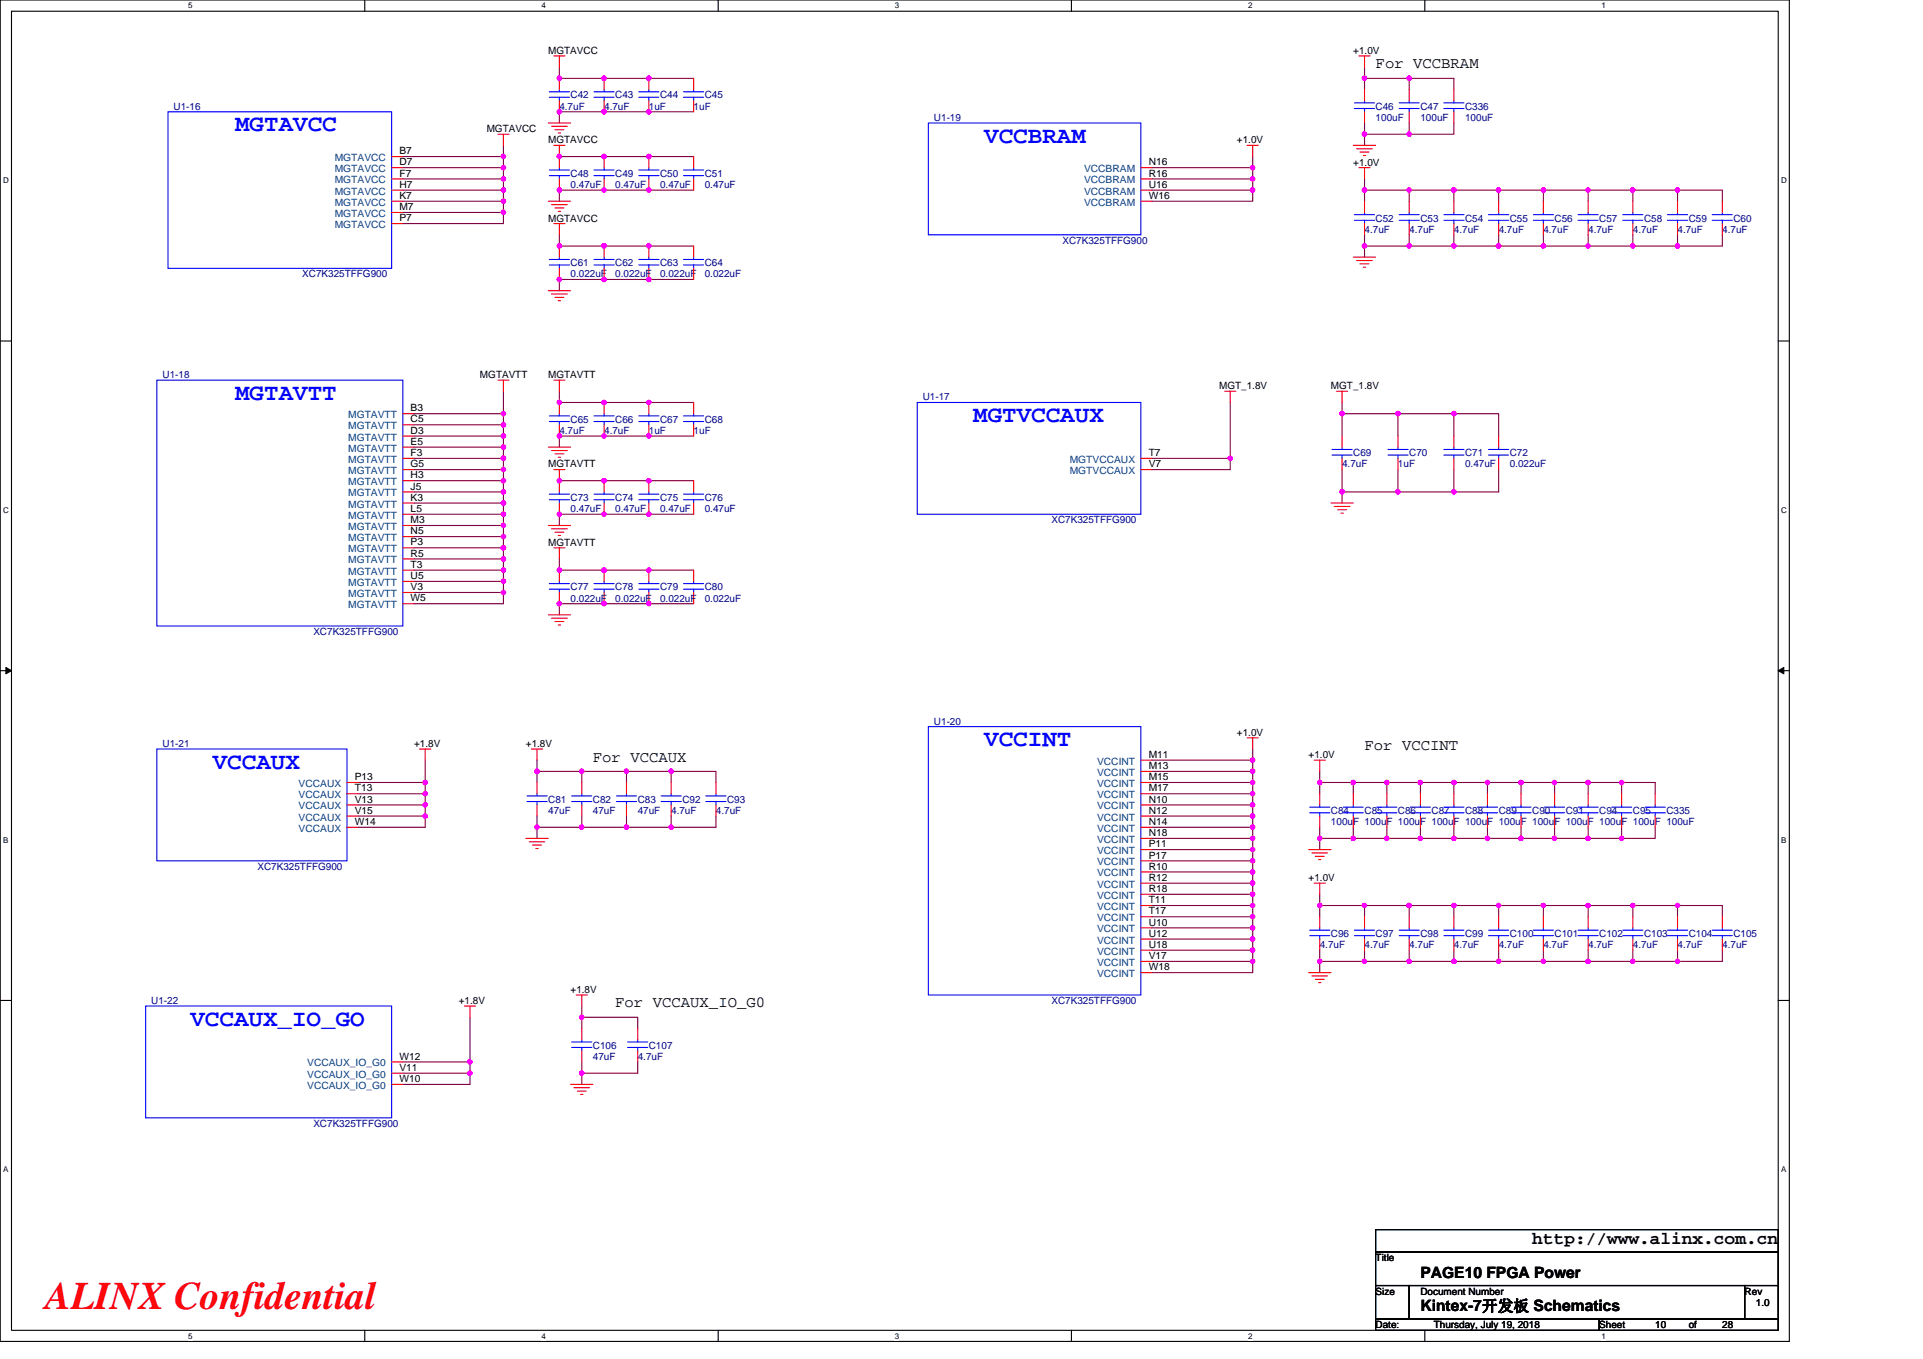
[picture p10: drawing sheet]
<svg xmlns="http://www.w3.org/2000/svg" width="297mm" height="210mm" viewBox="0 0 297 210" stroke-linecap="round" stroke-linejoin="round" font-family="sans-serif">
<path d="M0 0h276.4v207.3h-276.4zM1.8 1.7h272.9v203.8h-272.9z" fill="none" stroke="#000" stroke-width=".17"/>
<g fill="#fff">
<path d="M29.1 .2h.6v1.4h-.6z"/>
<path d="M29.1 205.7h.6v1.4h-.6z"/>
</g>
<path d="M56.3 0v1.7M56.3 205.5v1.8" fill="none" stroke="#000" stroke-width=".17"/>
<g fill="#fff">
<path d="M83.6 .2h.7v1.4h-.7z"/>
<path d="M83.6 205.7h.7v1.4h-.7z"/>
</g>
<path d="M110.9 0v1.7M110.9 205.5v1.8" fill="none" stroke="#000" stroke-width=".17"/>
<g fill="#fff">
<path d="M138.2 .2h.7v1.4h-.7z"/>
<path d="M138.2 205.7h.7v1.4h-.7z"/>
</g>
<path d="M165.5 0v1.7M165.5 205.5v1.8" fill="none" stroke="#000" stroke-width=".17"/>
<g fill="#fff">
<path d="M192.8 .2h.6v1.4h-.6z"/>
<path d="M192.8 205.7h.6v1.4h-.6z"/>
</g>
<path d="M220.1 0v1.7M220.1 205.5v1.8" fill="none" stroke="#000" stroke-width=".17"/>
<g fill="#fff">
<path d="M247.4 .2h.6v1.4h-.6z"/>
<path d="M247.4 205.7h.6v1.4h-.6z"/>
<path d="M.5 27.2h.8v1.4h-.8z"/>
<path d="M275.1 27.2h.9v1.4h-.9z"/>
<path d="M.5 78.1h.8v1.4h-.8z"/>
<path d="M275.1 78.1h.9v1.4h-.9z"/>
</g>
<path d="M0 52.7h1.8M274.7 52.7h1.7" fill="none" stroke="#000" stroke-width=".17"/>
<g fill="#fff">
<path d="M.5 129.1h.8v1.4h-.8z"/>
<path d="M275.1 129.1h.8v1.4h-.8z"/>
</g>
<path d="M0 103.6h1.8M274.7 103.6h1.7" fill="none" stroke="#000" stroke-width=".17"/>
<path d="M.9 103.1l.9 .5-.9 .5zM274.7 103.6l.8-.5v1z" fill="#000" stroke="#000" stroke-width=".15"/>
<g fill="#fff">
<path d="M.5 180h.8v1.4h-.8z"/>
<path d="M275.1 180h.8v1.4h-.8z"/>
</g>
<path d="M0 154.6h1.8M274.7 154.6h1.7M212.5 190h62.2v3.5h-62.2zM212.5 193.5h62.2v5.1h-62.2zM212.5 198.6h5.2v5.2h-5.2zM217.7 198.6h51.8v5.2h-51.8zM269.5 198.6h5.2v5.2h-5.2zM212.5 203.8h34.5v1.7h-34.5zM247 203.8h27.7v1.7h-27.7z" fill="none" stroke="#000" stroke-width=".17"/>
<g fill="none" stroke="#800040" stroke-width=".17">
<path d="M86.4 10.4v1.7h20.7M107.1 17.3h-20.7v1.7M210.8 12.1h6.9M210.8 12.1v1.7M210.8 19v1.7M210.8 10.4v1.7M217.7 12.1h6.9M217.7 12.1v1.7M217.7 19v1.7M224.6 12.1v1.7M224.6 19v1.7h-6.9M62.2 24.2h15.6"/>
<path d="M62.2 25.9h15.6M62.2 27.6h15.6M62.2 29.4h15.6M62.2 31.1h15.6M62.2 32.8h15.6M77.8 27.6v1.8M77.8 29.4v1.7M77.8 31.1v1.7M77.8 32.8v1.7h-15.6M77.8 24.2v1.7M77.8 25.9v1.7M77.8 22.5v1.7"/>
<path d="M86.4 36.3v1.7h20.7M86.4 24.2h20.7M107.1 29.4h-20.7v1.7M177.9 27.6h15.6M177.9 29.4h15.6M177.9 25.9h15.6M193.5 29.4v1.7h-15.6M193.5 24.2v1.7M193.5 25.9v1.7M193.5 27.6v1.8M210.8 20.7v1.8M210.8 20.7h6.9"/>
<path d="M210.8 29.4h6.9v1.7M210.8 38h6.9M210.8 27.6v1.8M210.8 36.3v1.7M210.8 29.4v1.7M210.8 38v1.7M217.7 29.4h6.9M217.7 38h6.9M217.7 36.3v1.7M224.6 29.4h6.9M224.6 38h6.9M224.6 29.4v1.7"/>
<path d="M224.6 36.3v1.7M231.5 29.4h6.9M231.5 38h6.9M231.5 29.4v1.7M231.5 36.3v1.7M238.4 29.4h6.9M238.4 38h6.9M238.4 29.4v1.7M238.4 36.3v1.7M245.3 29.4h6.9M245.3 38h6.9M245.3 29.4v1.7"/>
<path d="M245.3 36.3v1.7M252.2 38h6.9M252.2 29.4h6.9M252.2 36.3v1.7M252.2 29.4v1.7M259.1 29.4h6.9v1.7M259.1 29.4v1.7M259.1 36.3v1.7M266 36.3v1.7h-6.9M107.1 43.2h-20.7v1.7M64 63.9h13.8M64 65.6h13.8"/>
<path d="M64 67.4h13.8M64 70.8h13.8M64 72.6h13.8M64 74.3h13.8M64 69.1h13.8M64 76h13.8M64 77.7h13.8M64 79.5h13.8M77.8 65.6v1.8M77.8 70.8v1.8M77.8 72.6v1.7M77.8 60.5v3.4"/>
<path d="M77.8 63.9v1.7M77.8 69.1v1.7M77.8 74.3v1.7M77.8 76v1.7M77.8 79.5v1.7M77.8 77.7v1.8M77.8 67.4v1.7M86.4 60.5v1.7h20.7M86.4 74.3h20.7M107.1 67.4h-20.7v1.7M107.1 79.5h-20.7v1.7M177.9 70.8h12.1"/>
<path d="M190 70.8v1.8h-12.1M190 62.2v8.6M207.3 63.9h8.6M207.3 63.9v3.5M207.3 62.2v1.7M207.3 76v1.7M207.3 76h8.6M207.3 72.6v3.4M215.9 72.6v3.4M215.9 63.9h8.7v3.5M215.9 76h8.7M215.9 63.9v3.5"/>
<path d="M224.6 63.9h6.9v3.5M224.6 72.6v3.4M231.5 72.6v3.4h-6.9M64 81.2h13.8M64 84.6h13.8M64 86.4h13.8M64 88.1h13.8M64 82.9h13.8M64 89.8h13.8M64 91.5h13.8M77.8 91.5v1.8h-13.8M77.8 82.9v1.7"/>
<path d="M77.8 86.4v1.7M77.8 84.6v1.8M77.8 88.1v1.7M77.8 89.8v1.7M77.8 81.2v1.7M86.4 86.4v1.7h20.7M107.1 93.3h-20.7v1.7M65.7 117.5v3.4M82.9 119.2h7M82.9 119.2v1.7M82.9 117.5v1.7M89.9 119.2h6.9"/>
<path d="M89.9 119.2v1.7M96.8 119.2h6.9M96.8 119.2v1.7M103.7 119.2h6.9v1.7M103.7 119.2v1.7M177.9 117.5h15.6M177.9 119.2h15.6M193.5 119.2v1.7M193.5 115.7v1.8M193.5 117.5v1.7M203.9 119.2v3.4M55.3 122.6h10.4"/>
<path d="M55.3 120.9h10.4M55.3 124.4h10.4M55.3 126.1h10.4M65.7 120.9v1.7M65.7 122.6v1.8M65.7 126.1v1.7h-10.4M65.7 124.4v1.7M82.9 126.1v1.7M82.9 127.8v1.7M82.9 127.8h7M89.9 126.1v1.7M89.9 127.8h6.9"/>
<path d="M96.8 127.8h6.9M96.8 126.1v1.7M103.7 126.1v1.7M110.6 126.1v1.7h-6.9M177.9 120.9h15.6M177.9 122.6h15.6M177.9 124.4h15.6M177.9 126.1h15.6M177.9 127.8h15.6M177.9 129.5h15.6M177.9 131.3h15.6M177.9 133h15.6"/>
<path d="M177.9 134.7h15.6M177.9 136.5h15.6M177.9 138.2h15.6M177.9 139.9h15.6M193.5 138.2v1.7M193.5 139.9v1.7M193.5 126.1v1.7M193.5 133v1.7M193.5 124.4v1.7M193.5 127.8v1.7M193.5 134.7v1.8M193.5 129.5v1.8"/>
<path d="M193.5 136.5v1.7M193.5 120.9v3.5M193.5 131.3v1.7M203.9 139.9h6.9v1.7M203.9 127.8v1.7M203.9 129.5v1.8M203.9 138.2v1.7M203.9 139.9v1.7M203.9 120.9h5.1v1.7M203.9 129.5h5.1M209 120.9h5.2v1.7M209 129.5h5.2"/>
<path d="M209 127.8v1.7M210.8 139.9h6.9M214.2 127.8v1.7M214.2 120.9h5.2v1.7M214.2 129.5h5.2M217.7 139.9h6.9M217.7 139.9v1.7M219.4 127.8v1.7M219.4 120.9h5.2M219.4 129.5h5.2M224.6 139.9h6.9M224.6 139.9v1.7"/>
<path d="M224.6 120.9v1.7M224.6 127.8v1.7M224.6 120.9h5.2M224.6 129.5h5.2M229.8 129.5h5.1M229.8 120.9v1.7M229.8 127.8v1.7M229.8 120.9h5.1M231.5 139.9h6.9M231.5 139.9v1.7M234.9 129.5h5.2M234.9 120.9h5.2"/>
<path d="M234.9 120.9v1.7M234.9 127.8v1.7M238.4 139.9h6.9M238.4 139.9v1.7M240.1 120.9v1.7M240.1 127.8v1.7M240.1 129.5h5.2M240.1 120.9h5.2M245.3 139.9h6.9M245.3 139.9v1.7M245.3 120.9v1.7M245.3 127.8v1.7"/>
<path d="M245.3 120.9h5.2M245.3 129.5h5.2M250.5 120.9h5.2v1.7M250.5 120.9v1.7M250.5 127.8v1.7M252.2 139.9h6.9M252.2 139.9v1.7M255.7 127.8v1.7h-5.2M259.1 139.9h6.9v1.7M259.1 139.9v1.7M72.6 157.2v6.9M89.9 157.2v1.7"/>
<path d="M89.9 155.4v1.8M89.9 157.2h8.6v1.7M177.9 141.6h15.6M177.9 143.4h15.6M177.9 145.1h15.6M177.9 146.8h15.6M177.9 148.5h15.6M193.5 148.5v1.8h-15.6M193.5 141.6v3.5M193.5 145.1v1.7M193.5 146.8v1.7M203.9 148.5h6.9"/>
<path d="M203.9 146.8v1.7M203.9 148.5v1.8M210.8 148.5h6.9M210.8 146.8v1.7M217.7 148.5h6.9M217.7 146.8v1.7M224.6 148.5h6.9M224.6 146.8v1.7M231.5 148.5h6.9M231.5 146.8v1.7M238.4 148.5h6.9M238.4 146.8v1.7"/>
<path d="M245.3 148.5h6.9M245.3 146.8v1.7M252.2 148.5h6.9M252.2 146.8v1.7M259.1 146.8v1.7M266 146.8v1.7h-6.9M62.2 164.1h10.4M62.2 165.8h10.4M72.6 165.8v1.8h-10.4M72.6 164.1v1.7M89.9 164.1v1.7M89.9 165.8v1.8"/>
<path d="M98.5 164.1v1.7h-8.6"/>
</g>
<g fill="#f0f" stroke="#f0f" stroke-width=".17">
<circle cx="190" cy="70.8" r=".33"/>
<circle cx="207.3" cy="63.9" r=".34"/>
<circle cx="207.3" cy="76" r=".34"/>
<circle cx="215.9" cy="76" r=".34"/>
<circle cx="215.9" cy="63.9" r=".34"/>
<circle cx="224.6" cy="76" r=".34"/>
<circle cx="77.8" cy="27.6" r=".33"/>
<circle cx="77.8" cy="29.4" r=".34"/>
<circle cx="77.8" cy="31.1" r=".34"/>
<circle cx="77.8" cy="32.8" r=".34"/>
<circle cx="89.8" cy="119.2" r=".34"/>
<circle cx="82.9" cy="119.2" r=".34"/>
<circle cx="96.8" cy="127.8" r=".34"/>
<circle cx="82.9" cy="127.8" r=".34"/>
<circle cx="89.8" cy="127.8" r=".34"/>
<circle cx="96.8" cy="119.2" r=".34"/>
<circle cx="103.7" cy="119.2" r=".34"/>
<circle cx="103.7" cy="127.8" r=".34"/>
<circle cx="77.8" cy="24.2" r=".34"/>
<circle cx="77.8" cy="25.9" r=".34"/>
<circle cx="77.8" cy="67.3" r=".34"/>
<circle cx="77.8" cy="65.6" r=".34"/>
<circle cx="77.8" cy="70.8" r=".33"/>
<circle cx="77.8" cy="72.5" r=".34"/>
<circle cx="77.8" cy="63.9" r=".34"/>
<circle cx="77.8" cy="69.1" r=".34"/>
<circle cx="77.8" cy="74.3" r=".34"/>
<circle cx="77.8" cy="84.6" r=".34"/>
<circle cx="77.8" cy="82.9" r=".34"/>
<circle cx="77.8" cy="91.5" r=".34"/>
<circle cx="77.8" cy="77.7" r=".34"/>
<circle cx="77.8" cy="76" r=".34"/>
<circle cx="77.8" cy="86.4" r=".34"/>
<circle cx="77.8" cy="79.4" r=".33"/>
<circle cx="77.8" cy="88.1" r=".33"/>
<circle cx="86.4" cy="67.3" r=".34"/>
<circle cx="65.7" cy="122.6" r=".33"/>
<circle cx="65.7" cy="120.9" r=".34"/>
<circle cx="65.7" cy="126.1" r=".34"/>
<circle cx="65.7" cy="124.4" r=".34"/>
<circle cx="72.6" cy="165.8" r=".33"/>
<circle cx="72.6" cy="164.1" r=".34"/>
<circle cx="193.5" cy="117.5" r=".34"/>
<circle cx="193.5" cy="119.2" r=".34"/>
<circle cx="193.5" cy="122.6" r=".33"/>
<circle cx="193.5" cy="124.4" r=".34"/>
<circle cx="193.5" cy="129.5" r=".34"/>
<circle cx="193.5" cy="131.3" r=".33"/>
<circle cx="193.5" cy="133" r=".34"/>
<circle cx="193.5" cy="134.7" r=".34"/>
<circle cx="193.5" cy="136.4" r=".34"/>
<circle cx="193.5" cy="138.2" r=".34"/>
<circle cx="193.5" cy="141.6" r=".34"/>
<circle cx="193.5" cy="139.9" r=".33"/>
<circle cx="193.5" cy="143.4" r=".34"/>
<circle cx="193.5" cy="145.1" r=".34"/>
<circle cx="193.5" cy="146.8" r=".34"/>
<circle cx="193.5" cy="148.5" r=".33"/>
<circle cx="193.5" cy="126.1" r=".34"/>
<circle cx="193.5" cy="127.8" r=".34"/>
<circle cx="193.5" cy="120.9" r=".34"/>
<circle cx="245.3" cy="148.5" r=".33"/>
<circle cx="252.2" cy="148.5" r=".33"/>
<circle cx="259.1" cy="148.5" r=".33"/>
<circle cx="259.1" cy="139.9" r=".33"/>
<circle cx="252.2" cy="139.9" r=".33"/>
<circle cx="245.3" cy="139.9" r=".33"/>
<circle cx="245.3" cy="120.9" r=".34"/>
<circle cx="240.1" cy="129.5" r=".34"/>
<circle cx="203.9" cy="120.9" r=".34"/>
<circle cx="209" cy="120.9" r=".34"/>
<circle cx="214.2" cy="120.9" r=".34"/>
<circle cx="203.9" cy="129.5" r=".34"/>
<circle cx="209" cy="129.5" r=".34"/>
<circle cx="214.2" cy="129.5" r=".34"/>
<circle cx="250.5" cy="129.5" r=".34"/>
<circle cx="245.3" cy="129.5" r=".34"/>
<circle cx="203.9" cy="139.9" r=".33"/>
<circle cx="217.7" cy="139.9" r=".33"/>
<circle cx="210.8" cy="139.9" r=".33"/>
<circle cx="238.4" cy="139.9" r=".33"/>
<circle cx="231.5" cy="139.9" r=".33"/>
<circle cx="224.6" cy="139.9" r=".33"/>
<circle cx="210.8" cy="148.5" r=".33"/>
<circle cx="203.9" cy="148.5" r=".33"/>
<circle cx="224.6" cy="148.5" r=".33"/>
<circle cx="217.7" cy="148.5" r=".33"/>
<circle cx="238.4" cy="148.5" r=".33"/>
<circle cx="231.5" cy="148.5" r=".33"/>
<circle cx="240.1" cy="120.9" r=".34"/>
<circle cx="224.6" cy="120.9" r=".34"/>
<circle cx="219.4" cy="120.9" r=".34"/>
<circle cx="234.9" cy="120.9" r=".34"/>
<circle cx="229.8" cy="120.9" r=".34"/>
<circle cx="224.6" cy="129.5" r=".34"/>
<circle cx="219.4" cy="129.5" r=".34"/>
<circle cx="234.9" cy="129.5" r=".34"/>
<circle cx="229.8" cy="129.5" r=".34"/>
<circle cx="193.5" cy="25.9" r=".34"/>
<circle cx="193.5" cy="27.6" r=".33"/>
<circle cx="193.5" cy="29.4" r=".34"/>
<circle cx="210.8" cy="12.1" r=".34"/>
<circle cx="217.7" cy="20.7" r=".34"/>
<circle cx="210.8" cy="20.7" r=".34"/>
<circle cx="259.1" cy="29.4" r=".34"/>
<circle cx="252.2" cy="29.4" r=".34"/>
<circle cx="252.2" cy="38" r=".34"/>
<circle cx="210.8" cy="29.4" r=".34"/>
<circle cx="224.6" cy="29.4" r=".34"/>
<circle cx="217.7" cy="29.4" r=".34"/>
<circle cx="245.3" cy="29.4" r=".34"/>
<circle cx="238.4" cy="29.4" r=".34"/>
<circle cx="231.5" cy="29.4" r=".34"/>
<circle cx="217.7" cy="38" r=".34"/>
<circle cx="210.8" cy="38" r=".34"/>
<circle cx="231.5" cy="38" r=".34"/>
<circle cx="224.6" cy="38" r=".34"/>
<circle cx="245.3" cy="38" r=".34"/>
<circle cx="238.4" cy="38" r=".34"/>
<circle cx="259.1" cy="38" r=".34"/>
<circle cx="89.9" cy="165.8" r=".33"/>
<circle cx="89.9" cy="157.2" r=".33"/>
<circle cx="77.8" cy="89.8" r=".34"/>
<circle cx="77.8" cy="81.2" r=".34"/>
<circle cx="100.2" cy="62.2" r=".33"/>
<circle cx="93.3" cy="62.2" r=".33"/>
<circle cx="86.4" cy="62.2" r=".33"/>
<circle cx="93.3" cy="67.3" r=".34"/>
<circle cx="100.2" cy="67.3" r=".34"/>
<circle cx="100.2" cy="93.3" r=".34"/>
<circle cx="93.3" cy="93.3" r=".34"/>
<circle cx="93.3" cy="88.1" r=".33"/>
<circle cx="86.4" cy="88.1" r=".33"/>
<circle cx="100.2" cy="88.1" r=".33"/>
<circle cx="86.4" cy="93.3" r=".34"/>
<circle cx="86.4" cy="79.4" r=".33"/>
<circle cx="100.2" cy="79.4" r=".33"/>
<circle cx="93.3" cy="79.4" r=".33"/>
<circle cx="100.2" cy="74.3" r=".34"/>
<circle cx="93.3" cy="74.3" r=".34"/>
<circle cx="86.4" cy="74.3" r=".34"/>
<circle cx="86.4" cy="29.4" r=".34"/>
<circle cx="100.2" cy="29.4" r=".34"/>
<circle cx="93.3" cy="29.4" r=".34"/>
<circle cx="100.2" cy="24.2" r=".34"/>
<circle cx="93.3" cy="24.2" r=".34"/>
<circle cx="86.4" cy="24.2" r=".34"/>
<circle cx="86.4" cy="17.3" r=".34"/>
<circle cx="100.2" cy="12.1" r=".34"/>
<circle cx="93.3" cy="12.1" r=".34"/>
<circle cx="86.4" cy="12.1" r=".34"/>
<circle cx="93.3" cy="17.3" r=".34"/>
<circle cx="100.2" cy="17.3" r=".34"/>
<circle cx="100.2" cy="43.2" r=".34"/>
<circle cx="93.3" cy="43.2" r=".34"/>
<circle cx="93.3" cy="38" r=".34"/>
<circle cx="86.4" cy="38" r=".34"/>
<circle cx="100.2" cy="38" r=".34"/>
<circle cx="86.4" cy="43.2" r=".34"/>
<circle cx="224.6" cy="63.9" r=".34"/>
<circle cx="250.5" cy="120.9" r=".34"/>
<circle cx="217.7" cy="12.1" r=".34"/>
</g>
<g fill="none" stroke="#f00" stroke-width=".17">
<path d="M84.7 19h3.4M85.2 19.5h2.4M85.6 8.6h1.7M86.4 8.6v1.8M86.4 12.1v1.7M86.4 15.6v1.7M93.3 12.1v1.7M93.3 15.6v1.7M100.2 12.1v1.7M100.2 15.6v1.7M107.1 12.1v1.7M107.1 15.6v1.7"/>
<path d="M209.9 8.6h1.7M210.8 8.6v1.8M210.8 13.8v1.8M210.8 17.3v1.7M217.7 13.8v1.8M217.7 17.3v1.7M224.6 13.8v1.8M224.6 17.3v1.7M60.5 24.2h1.7M60.5 25.9h1.7M60.5 27.6h1.7M60.5 29.4h1.7"/>
<path d="M60.5 31.1h1.7M60.5 32.8h1.7M60.5 34.5h1.7M76.9 20.7h1.7M77.8 20.7v1.8M84.7 31.1h3.4M85.2 31.6h2.4M85.6 22.5h1.7M85.6 34.5h1.7M85.7 20h1.4M85.7 32.1h1.4M86.2 20.6h.4"/>
<path d="M86.2 32.7h.4M86.4 22.5v3.4M86.4 34.5v1.8M86.4 27.6v1.8M86.4 38v1.7M93.3 38v1.7M93.3 24.2v1.7M93.3 27.6v1.8M100.2 24.2v1.7M100.2 27.6v1.8M100.2 38v1.7M107.1 24.2v1.7"/>
<path d="M107.1 27.6v1.8M107.1 38v1.7M176.2 25.9h1.7M176.2 27.6h1.7M176.2 29.4h1.7M176.2 31.1h1.7M192.6 22.5h1.7M193.5 22.5v1.7M209 22.5h3.5M209 39.7h3.5M209.5 23h2.5M209.9 25.9h1.7"/>
<path d="M210.1 23.5h1.4M210.6 24h.3M210.8 25.9v1.7M210.8 31.1v1.7M210.8 34.5v1.8M217.7 31.1v1.7M217.7 34.5v1.8M224.6 31.1v1.7M224.6 34.5v1.8M231.5 31.1v1.7M231.5 34.5v1.8M238.4 31.1v1.7"/>
<path d="M238.4 34.5v1.8M245.3 31.1v1.7M245.3 34.5v1.8M252.2 31.1v1.7M252.2 34.5v1.8M259.1 31.1v1.7M259.1 34.5v1.8M266 31.1v1.7M266 34.5v1.8M76.9 58.7h1.7M77.8 58.7v1.8M84.7 44.9h3.4"/>
<path d="M85.2 45.4h2.4M85.6 58.7h1.7M85.7 46h1.4M86.2 46.5h.4M86.4 58.7v1.8M86.4 41.5v1.7M93.3 41.5v1.7M100.2 41.5v1.7M107.1 41.5v1.7M209.5 40.3h2.5M210.1 40.8h1.4M210.6 41.3h.3"/>
<path d="M62.2 63.9h1.8M62.2 65.6h1.8M62.2 67.4h1.8M62.2 69.1h1.8M62.2 70.8h1.8M62.2 72.6h1.8M62.2 74.3h1.8M62.2 76h1.8M62.2 77.7h1.8M62.2 79.5h1.8M84.7 69.1h3.4M85.2 69.6h2.4"/>
<path d="M85.6 72.6h1.7M85.7 70.1h1.4M86.2 70.7h.4M86.4 72.6v3.4M86.4 62.2v1.7M86.4 65.6v1.8M86.4 77.7v1.8M93.3 62.2v1.7M93.3 65.6v1.8M93.3 74.3v1.7M93.3 77.7v1.8M100.2 74.3v1.7"/>
<path d="M100.2 77.7v1.8M100.2 62.2v1.7M100.2 65.6v1.8M107.1 62.2v1.7M107.1 65.6v1.8M107.1 74.3v1.7M107.1 77.7v1.8M176.2 70.8h1.7M176.2 72.6h1.7M189.2 60.5h1.7M190 60.5v1.7M205.6 77.7h3.4"/>
<path d="M206.1 78.3h2.4M206.5 60.5h1.7M206.6 78.8h1.4M207.1 79.3h.4M207.3 67.4v1.7M207.3 70.8v1.8M207.3 60.5v1.7M215.9 67.4v1.7M215.9 70.8v1.8M224.6 67.4v1.7M224.6 70.8v1.8M231.5 67.4v1.7"/>
<path d="M231.5 70.8v1.8M62.2 81.2h1.8M62.2 82.9h1.8M62.2 84.6h1.8M62.2 86.4h1.8M62.2 88.1h1.8M62.2 89.8h1.8M62.2 91.5h1.8M62.2 93.3h1.8M84.7 95h3.4M84.7 81.2h3.4M85.2 95.5h2.4"/>
<path d="M85.2 81.7h2.4M85.6 84.6h1.7M85.7 96h1.4M85.7 82.2h1.4M86.2 96.6h.4M86.2 82.7h.4M86.4 84.6v1.8M86.4 88.1v1.7M86.4 91.5v1.8M93.3 88.1v1.7M93.3 91.5v1.8M100.2 88.1v1.7"/>
<path d="M100.2 91.5v1.8M107.1 88.1v1.7M107.1 91.5v1.8M64.8 115.7h1.7M65.7 115.7v1.8M82.1 115.7h1.7M82.9 115.7v1.8M176.2 117.5h1.7M176.2 119.2h1.7M192.6 114h1.7M193.5 114v1.7M203 117.5h1.7"/>
<path d="M203.9 117.5v1.7M53.6 120.9h1.7M53.6 122.6h1.7M53.6 124.4h1.7M53.6 126.1h1.7M53.6 127.8h1.7M81.2 129.5h3.5M81.7 130.1h2.5M82.3 130.6h1.3M82.8 131.1h.3M82.9 120.9v1.7M82.9 124.4v1.7"/>
<path d="M89.9 120.9v1.7M89.9 124.4v1.7M96.8 120.9v1.7M96.8 124.4v1.7M103.7 120.9v1.7M103.7 124.4v1.7M110.6 120.9v1.7M110.6 124.4v1.7M176.2 120.9h1.7M176.2 122.6h1.7M176.2 124.4h1.7M176.2 126.1h1.7"/>
<path d="M176.2 127.8h1.7M176.2 129.5h1.7M176.2 131.3h1.7M176.2 133h1.7M176.2 134.7h1.7M176.2 136.5h1.7M176.2 138.2h1.7M176.2 139.9h1.7M202.1 131.3h3.5M202.6 131.8h2.5M203 136.5h1.7M203.2 132.3h1.4"/>
<path d="M203.7 132.8h.3M203.9 136.5v1.7M203.9 122.6v1.8M203.9 126.1v1.7M209 122.6v1.8M209 126.1v1.7M214.2 122.6v1.8M214.2 126.1v1.7M219.4 122.6v1.8M219.4 126.1v1.7M224.6 122.6v1.8M224.6 126.1v1.7"/>
<path d="M229.8 122.6v1.8M229.8 126.1v1.7M234.9 122.6v1.8M234.9 126.1v1.7M240.1 122.6v1.8M240.1 126.1v1.7M245.3 122.6v1.8M245.3 126.1v1.7M250.5 122.6v1.8M250.5 126.1v1.7M255.7 122.6v1.8M255.7 126.1v1.7"/>
<path d="M71.7 155.4h1.7M72.6 155.4v1.8M89 153.7h1.7M89.9 158.9v1.7M89.9 153.7v1.7M98.5 158.9v1.7M176.2 141.6h1.7M176.2 143.4h1.7M176.2 145.1h1.7M176.2 146.8h1.7M176.2 148.5h1.7M176.2 150.3h1.7"/>
<path d="M202.1 150.3h3.5M202.6 150.8h2.5M203.2 151.3h1.4M203.7 151.8h.3M203.9 141.6v1.8M203.9 145.1v1.7M210.8 141.6v1.8M210.8 145.1v1.7M217.7 141.6v1.8M217.7 145.1v1.7M224.6 141.6v1.8M224.6 145.1v1.7"/>
<path d="M231.5 141.6v1.8M231.5 145.1v1.7M238.4 141.6v1.8M238.4 145.1v1.7M245.3 141.6v1.8M245.3 145.1v1.7M252.2 141.6v1.8M252.2 145.1v1.7M259.1 141.6v1.8M259.1 145.1v1.7M266 141.6v1.8M266 145.1v1.7"/>
<path d="M60.5 164.1h1.7M60.5 165.8h1.7M60.5 167.6h1.7M88.1 167.6h3.5M88.6 168.1h2.5M89.2 168.6h1.3M89.7 169.1h.3M89.9 162.4v1.7M98.5 162.4v1.7"/>
</g>
<g fill="none" stroke="#00f" stroke-width=".17">
<path d="M25.9 17.3h34.6v24.2h-34.6zM84.9 15h3.1M84.9 14.2h3.1M86.4 13.8v.4M86.4 15v.6M91.8 15h3.1M91.8 14.2h3.1M93.3 13.8v.4M93.3 15v.6M98.7 15h3.1M98.7 14.2h3.1M100.2 13.8v.4"/>
<path d="M100.2 15v.6M105.6 15h3.1M105.6 14.2h3.1M107.1 13.8v.4M107.1 15v.6M143.4 19h32.8v17.3h-32.8zM209.2 16.8h3.1M209.2 15.9h3.1M210.8 15.6v.3M210.8 16.8v.5M216.1 16.8h3.1M216.1 15.9h3.1"/>
<path d="M217.7 15.6v.3M217.7 16.8v.5M223 16.8h3.1M223 15.9h3.1M224.6 15.6v.3M224.6 16.8v.5M84.9 27.1h3.1M84.9 26.3h3.1M86.4 25.9v.4M86.4 27.1v.5M86.4 39.7v.4M91.8 27.1h3.1"/>
<path d="M91.8 26.3h3.1M93.3 39.7v.4M93.3 25.9v.4M93.3 27.1v.5M98.7 27.1h3.1M98.7 26.3h3.1M100.2 25.9v.4M100.2 27.1v.5M100.2 39.7v.4M105.6 27.1h3.1M105.6 26.3h3.1M107.1 25.9v.4"/>
<path d="M107.1 27.1v.5M107.1 39.7v.4M209.2 34h3.1M209.2 33.2h3.1M210.8 32.8v.4M210.8 34v.5M216.1 34h3.1M216.1 33.2h3.1M217.7 32.8v.4M217.7 34v.5M223 34h3.1M223 33.2h3.1"/>
<path d="M224.6 32.8v.4M224.6 34v.5M229.9 34h3.1M229.9 33.2h3.1M231.5 32.8v.4M231.5 34v.5M236.9 34h3.1M236.9 33.2h3.1M238.4 32.8v.4M238.4 34v.5M243.8 34h3.1M243.8 33.2h3.1"/>
<path d="M245.3 32.8v.4M245.3 34v.5M250.7 34h3.1M250.7 33.2h3.1M252.2 32.8v.4M252.2 34v.5M257.6 34h3.1M257.6 33.2h3.1M259.1 32.8v.4M259.1 34v.5M264.5 34h3.1M264.5 33.2h3.1"/>
<path d="M266 32.8v.4M266 34v.5M24.2 58.7h38v38h-38zM84.9 40.9h3.1M84.9 40.1h3.1M86.4 40.9v.6M91.8 40.9h3.1M91.8 40.1h3.1M93.3 40.9v.6M98.7 40.9h3.1M98.7 40.1h3.1M100.2 40.9v.6"/>
<path d="M105.6 40.9h3.1M105.6 40.1h3.1M107.1 40.9v.6M84.9 65.1h3.1M84.9 64.3h3.1M84.9 77.2h3.1M84.9 76.3h3.1M86.4 63.9v.4M86.4 65.1v.5M86.4 76v.3M86.4 77.2v.5M91.8 65.1h3.1"/>
<path d="M91.8 64.3h3.1M91.8 77.2h3.1M91.8 76.3h3.1M93.3 63.9v.4M93.3 65.1v.5M93.3 76v.3M93.3 77.2v.5M98.7 77.2h3.1M98.7 76.3h3.1M98.7 65.1h3.1M98.7 64.3h3.1M100.2 76v.3"/>
<path d="M100.2 77.2v.5M100.2 63.9v.4M100.2 65.1v.5M105.6 65.1h3.1M105.6 64.3h3.1M105.6 77.2h3.1M105.6 76.3h3.1M107.1 63.9v.4M107.1 65.1v.5M107.1 76v.3M107.1 77.2v.5M141.7 62.2h34.5v17.3h-34.5z"/>
<path d="M205.8 70.3h3.1M205.8 69.4h3.1M207.3 69.1v.3M207.3 70.3v.5M214.4 70.3h3.1M214.4 69.4h3.1M215.9 69.1v.3M215.9 70.3v.5M223 70.3h3.1M223 69.4h3.1M224.6 69.1v.3M224.6 70.3v.5"/>
<path d="M229.9 70.3h3.1M229.9 69.4h3.1M231.5 69.1v.3M231.5 70.3v.5M84.9 91h3.1M84.9 90.2h3.1M86.4 89.8v.4M86.4 91v.5M91.8 91h3.1M91.8 90.2h3.1M93.3 89.8v.4M93.3 91v.5"/>
<path d="M98.7 91h3.1M98.7 90.2h3.1M100.2 89.8v.4M100.2 91v.5M105.6 91h3.1M105.6 90.2h3.1M107.1 89.8v.4M107.1 91v.5M24.2 115.7h29.4v17.3h-29.4zM143.4 112.3h32.8v41.4h-32.8zM81.4 123.8h3.1M81.4 123h3.1"/>
<path d="M82.9 122.6v.4M82.9 123.8v.6M88.3 123.8h3.1M88.3 123h3.1M89.9 122.6v.4M89.9 123.8v.6M95.2 123.8h3.1M95.2 123h3.1M96.8 122.6v.4M96.8 123.8v.6M102.1 123.8h3.1M102.1 123h3.1"/>
<path d="M103.7 122.6v.4M103.7 123.8v.6M109 123.8h3.1M109 123h3.1M110.6 122.6v.4M110.6 123.8v.6M202.3 125.6h3.1M202.3 124.7h3.1M203.9 124.4v.3M203.9 125.6v.5M207.5 125.6h3.1M207.5 124.7h3.1"/>
<path d="M209 124.4v.3M209 125.6v.5M212.7 125.6h3.1M212.7 124.7h3.1M214.2 124.4v.3M214.2 125.6v.5M217.8 125.6h3.2M217.8 124.7h3.2M219.4 124.4v.3M219.4 125.6v.5M223 125.6h3.1M223 124.7h3.1"/>
<path d="M224.6 124.4v.3M224.6 125.6v.5M228.2 125.6h3.1M228.2 124.7h3.1M229.8 124.4v.3M229.8 125.6v.5M233.4 125.6h3.1M233.4 124.7h3.1M234.9 124.4v.3M234.9 125.6v.5M238.6 125.6h3.1M238.6 124.7h3.1"/>
<path d="M240.1 124.4v.3M240.1 125.6v.5M243.8 125.6h3.1M243.8 124.7h3.1M245.3 124.4v.3M245.3 125.6v.5M248.9 125.6h3.1M248.9 124.7h3.1M250.5 124.4v.3M250.5 125.6v.5M254.1 125.6h3.1M254.1 124.7h3.1"/>
<path d="M255.7 124.4v.3M255.7 125.6v.5M22.5 155.4h38v17.3h-38zM202.3 144.6h3.1M202.3 143.7h3.1M203.9 143.4v.3M203.9 144.6v.5M209.2 144.6h3.1M209.2 143.7h3.1M210.8 143.4v.3M210.8 144.6v.5M216.1 144.6h3.1"/>
<path d="M216.1 143.7h3.1M217.7 143.4v.3M217.7 144.6v.5M223 144.6h3.1M223 143.7h3.1M224.6 143.4v.3M224.6 144.6v.5M229.9 144.6h3.1M229.9 143.7h3.1M231.5 143.4v.3M231.5 144.6v.5M236.9 144.6h3.1"/>
<path d="M236.9 143.7h3.1M238.4 143.4v.3M238.4 144.6v.5M243.8 144.6h3.1M243.8 143.7h3.1M245.3 143.4v.3M245.3 144.6v.5M250.7 144.6h3.1M250.7 143.7h3.1M252.2 143.4v.3M252.2 144.6v.5M257.6 144.6h3.1"/>
<path d="M257.6 143.7h3.1M259.1 143.4v.3M259.1 144.6v.5M264.5 144.6h3.1M264.5 143.7h3.1M266 143.4v.3M266 144.6v.5M88.3 161.8h3.1M88.3 161h3.1M89.9 160.6v.4M89.9 161.8v.6M96.9 161.8h3.2"/>
<path d="M96.9 161h3.2M98.5 160.6v.4M98.5 161.8v.6"/>
</g>
<text font-size="6" fill="#f00" x="7" y="202.3">ALINX Confidential</text>
<g font-size="3.6" fill="#00f">
<text x="36.3" y="20.3">MGTAVCC</text>
<text x="152" y="22">VCCBRAM</text>
<text x="36.3" y="61.8">MGTAVTT</text>
<text x="150.3" y="65.2">MGTVCCAUX</text>
<text x="32.9" y="118.8">VCCAUX</text>
<text x="152" y="115.3">VCCINT</text>
<text x="29.4" y="158.5">VCCAUX_IO_GO</text>
</g>
<text font-size="2.8" x="236.7" y="192.3">http://www.alinx.com.cn</text>
<g font-size="2.4">
<text x="212.5" y="10.6">For VCCBRAM</text>
<text x="91.6" y="117.7">For VCCAUX</text>
<text x="210.8" y="115.9">For VCCINT</text>
<text x="95" y="155.7">For VCCAUX_IO_G0</text>
<text x="219.4" y="197.4">PAGE10 FPGA Power</text>
<text x="219.4" y="202.6">Kintex-7开发板 Schematics</text>
</g>
<g font-size="1.5">
<text x="84.7" y="8.3">MGTAVCC</text>
<text x="209" y="8.3">+1.0V</text>
<text x="61.7" y="23.8">B7</text>
<text x="75.2" y="20.4">MGTAVCC</text>
<text x="84.7" y="22.1">MGTAVCC</text>
<text x="191.1" y="22.1">+1.0V</text>
<text x="61.7" y="25.5">D7</text>
<text x="61.7" y="27.3">F7</text>
<text x="61.7" y="29">H7</text>
<text x="177.4" y="25.5">N16</text>
<text x="177.4" y="27.3">R16</text>
<text x="177.4" y="29">U16</text>
<text x="209" y="25.6">+1.0V</text>
<text x="61.7" y="30.7">K7</text>
<text x="61.7" y="32.5">M7</text>
<text x="61.7" y="34.2">P7</text>
<text x="84.7" y="34.2">MGTAVCC</text>
<text x="177.4" y="30.7">W16</text>
<text x="74.1" y="58.4">MGTAVTT</text>
<text x="84.7" y="58.4">MGTAVTT</text>
<text x="63.4" y="63.6">B3</text>
<text x="63.4" y="65.3">C5</text>
<text x="188.3" y="60.1">MGT_1.8V</text>
<text x="205.6" y="60.1">MGT_1.8V</text>
<text x="63.4" y="67">D3</text>
<text x="63.4" y="68.7">E5</text>
<text x="63.4" y="70.5">F3</text>
<text x="177.4" y="70.5">T7</text>
<text x="63.4" y="72.2">G5</text>
<text x="63.4" y="73.9">H3</text>
<text x="63.4" y="75.6">J5</text>
<text x="63.4" y="77.4">K3</text>
<text x="84.7" y="72.2">MGTAVTT</text>
<text x="177.4" y="72.2">V7</text>
<text x="63.4" y="79.1">L5</text>
<text x="63.4" y="80.8">M3</text>
<text x="63.4" y="82.6">N5</text>
<text x="63.4" y="84.3">P3</text>
<text x="63.4" y="86">R5</text>
<text x="63.4" y="87.7">T3</text>
<text x="63.4" y="89.5">U5</text>
<text x="84.7" y="84.3">MGTAVTT</text>
<text x="63.4" y="91.2">V3</text>
<text x="63.4" y="92.9">W5</text>
<text x="191.1" y="113.7">+1.0V</text>
<text x="64" y="115.4">+1.8V</text>
<text x="81.2" y="115.4">+1.8V</text>
<text x="177.4" y="117.1">M11</text>
<text x="177.4" y="118.8">M13</text>
<text x="202.1" y="117.1">+1.0V</text>
<text x="54.8" y="120.5">P13</text>
<text x="54.8" y="122.3">T13</text>
<text x="54.8" y="124">V13</text>
<text x="54.8" y="125.7">V15</text>
<text x="177.4" y="120.5">M15</text>
<text x="177.4" y="122.3">M17</text>
<text x="177.4" y="124">N10</text>
<text x="177.4" y="125.7">N12</text>
<text x="54.8" y="127.5">W14</text>
<text x="177.4" y="127.5">N14</text>
<text x="177.4" y="129.2">N18</text>
<text x="177.4" y="130.9">P11</text>
<text x="177.4" y="132.7">P17</text>
<text x="177.4" y="134.4">R10</text>
<text x="177.4" y="136.1">R12</text>
<text x="177.4" y="137.8">R18</text>
<text x="202.1" y="136.1">+1.0V</text>
<text x="177.4" y="139.6">T11</text>
<text x="177.4" y="141.3">T17</text>
<text x="177.4" y="143">U10</text>
<text x="177.4" y="144.7">U12</text>
<text x="177.4" y="146.5">U18</text>
<text x="177.4" y="148.2">V17</text>
<text x="177.4" y="149.9">W18</text>
<text x="70.9" y="155.1">+1.8V</text>
<text x="88.1" y="153.4">+1.8V</text>
<text x="61.7" y="163.7">W12</text>
<text x="61.7" y="165.5">V11</text>
<text x="61.7" y="167.2">W10</text>
<text x="212.5" y="194.9">Title</text>
<text x="212.5" y="200">Size</text>
<text x="219.4" y="200">Document Number</text>
<text x="269.5" y="200">Rev</text>
<text x="271.2" y="201.8">1.0</text>
<text x="212.5" y="205.2">Date:</text>
<text x="221.5" y="205.2">Thursday, July 19, 2018</text>
<text x="247" y="205.2">Sheet</text>
<text x="255.7" y="205.2">10</text>
<text x="260.9" y="205.2">of</text>
<text x="266" y="205.2">28</text>
</g>
<g font-size="1.5" fill="#000080">
<text x="26.8" y="17">U1-16</text>
<text x="86.4" y="17">4.7uF</text>
<text x="88.1" y="15.2">C42</text>
<text x="93.3" y="17">4.7uF</text>
<text x="95" y="15.2">C43</text>
<text x="100.2" y="17">1uF</text>
<text x="102" y="15.2">C44</text>
<text x="107.1" y="17">1uF</text>
<text x="108.9" y="15.2">C45</text>
<text x="212.5" y="17">C46</text>
<text x="219.4" y="17">C47</text>
<text x="226.3" y="17">C336</text>
<text x="144.3" y="18.7">U1-19</text>
<text x="212.5" y="18.7">100uF</text>
<text x="219.4" y="18.7">100uF</text>
<text x="226.3" y="18.7">100uF</text>
<text x="88.1" y="27.3">C48</text>
<text x="88.1" y="29">0.47uF</text>
<text x="95" y="27.3">C49</text>
<text x="95" y="29">0.47uF</text>
<text x="102" y="27.3">C50</text>
<text x="102" y="29">0.47uF</text>
<text x="108.9" y="27.3">C51</text>
<text x="108.9" y="29">0.47uF</text>
<text x="210.8" y="35.9">4.7uF</text>
<text x="212.5" y="34.2">C52</text>
<text x="217.7" y="35.9">4.7uF</text>
<text x="219.4" y="34.2">C53</text>
<text x="224.6" y="35.9">4.7uF</text>
<text x="226.3" y="34.2">C54</text>
<text x="231.5" y="35.9">4.7uF</text>
<text x="233.2" y="34.2">C55</text>
<text x="238.4" y="35.9">4.7uF</text>
<text x="240.1" y="34.2">C56</text>
<text x="245.3" y="35.9">4.7uF</text>
<text x="247" y="34.2">C57</text>
<text x="252.2" y="35.9">4.7uF</text>
<text x="254" y="34.2">C58</text>
<text x="259.1" y="35.9">4.7uF</text>
<text x="260.9" y="34.2">C59</text>
<text x="266" y="35.9">4.7uF</text>
<text x="267.8" y="34.2">C60</text>
<text x="88.1" y="41.1">C61</text>
<text x="95" y="41.1">C62</text>
<text x="102" y="41.1">C63</text>
<text x="108.9" y="41.1">C64</text>
<text x="164.1" y="37.7">XC7K325TFFG900</text>
<text x="46.7" y="42.9">XC7K325TFFG900</text>
<text x="88.1" y="42.9">0.022uF</text>
<text x="95" y="42.9">0.022uF</text>
<text x="102" y="42.9">0.022uF</text>
<text x="108.9" y="42.9">0.022uF</text>
<text x="25.1" y="58.4">U1-18</text>
<text x="88.1" y="65.3">C65</text>
<text x="95" y="65.3">C66</text>
<text x="102" y="65.3">C67</text>
<text x="108.9" y="65.3">C68</text>
<text x="142.5" y="61.8">U1-17</text>
<text x="86.4" y="67">4.7uF</text>
<text x="93.3" y="67">4.7uF</text>
<text x="100.2" y="67">1uF</text>
<text x="107.1" y="67">1uF</text>
<text x="209" y="70.5">C69</text>
<text x="217.7" y="70.5">C70</text>
<text x="226.3" y="70.5">C71</text>
<text x="233.2" y="70.5">C72</text>
<text x="88.1" y="77.4">C73</text>
<text x="95" y="77.4">C74</text>
<text x="102" y="77.4">C75</text>
<text x="108.9" y="77.4">C76</text>
<text x="207.3" y="72.2">4.7uF</text>
<text x="215.9" y="72.2">1uF</text>
<text x="226.3" y="72.2">0.47uF</text>
<text x="233.2" y="72.2">0.022uF</text>
<text x="88.1" y="79.1">0.47uF</text>
<text x="95" y="79.1">0.47uF</text>
<text x="102" y="79.1">0.47uF</text>
<text x="108.9" y="79.1">0.47uF</text>
<text x="162.4" y="80.9">XC7K325TFFG900</text>
<text x="88.1" y="91.2">C77</text>
<text x="88.1" y="92.9">0.022uF</text>
<text x="95" y="91.2">C78</text>
<text x="95" y="92.9">0.022uF</text>
<text x="102" y="91.2">C79</text>
<text x="102" y="92.9">0.022uF</text>
<text x="108.9" y="91.2">C80</text>
<text x="108.9" y="92.9">0.022uF</text>
<text x="48.4" y="98.1">XC7K325TFFG900</text>
<text x="144.3" y="112">U1-20</text>
<text x="25.1" y="115.4">U1-21</text>
<text x="84.7" y="124">C81</text>
<text x="84.7" y="125.8">47uF</text>
<text x="91.6" y="124">C82</text>
<text x="91.6" y="125.8">47uF</text>
<text x="98.5" y="124">C83</text>
<text x="98.5" y="125.8">47uF</text>
<text x="103.7" y="125.8">4.7uF</text>
<text x="105.4" y="124">C92</text>
<text x="110.6" y="125.8">4.7uF</text>
<text x="112.3" y="124">C93</text>
<text x="205.6" y="125.8">C84</text>
<text x="210.8" y="125.8">C85</text>
<text x="215.9" y="125.8">C86</text>
<text x="221.1" y="125.8">C87</text>
<text x="226.3" y="125.8">C88</text>
<text x="231.5" y="125.8">C89</text>
<text x="236.7" y="125.8">C90</text>
<text x="241.8" y="125.8">C91</text>
<text x="247" y="125.8">C94</text>
<text x="252.2" y="125.8">C95</text>
<text x="257.4" y="125.8">C335</text>
<text x="205.6" y="127.5">100uF 100uF 100uF 100uF 100uF 100uF 100uF 100uF 100uF 100uF 100uF</text>
<text x="39.8" y="134.4">XC7K325TFFG900</text>
<text x="203.9" y="146.5">4.7uF</text>
<text x="205.6" y="144.8">C96</text>
<text x="210.8" y="146.5">4.7uF</text>
<text x="212.5" y="144.8">C97</text>
<text x="217.7" y="146.5">4.7uF</text>
<text x="219.4" y="144.8">C98</text>
<text x="224.6" y="146.5">4.7uF</text>
<text x="226.3" y="144.8">C99</text>
<text x="231.5" y="146.5">4.7uF</text>
<text x="233.2" y="144.8">C100</text>
<text x="238.4" y="146.5">4.7uF</text>
<text x="240.1" y="144.8">C101</text>
<text x="245.3" y="146.5">4.7uF</text>
<text x="247" y="144.8">C102</text>
<text x="252.2" y="146.5">4.7uF</text>
<text x="254" y="144.8">C103</text>
<text x="259.1" y="146.5">4.7uF</text>
<text x="260.9" y="144.8">C104</text>
<text x="266" y="146.5">4.7uF</text>
<text x="267.8" y="144.8">C105</text>
<text x="23.4" y="155.1">U1-22</text>
<text x="162.4" y="155.1">XC7K325TFFG900</text>
<text x="91.6" y="162">C106</text>
<text x="91.6" y="163.8">47uF</text>
<text x="98.5" y="163.8">4.7uF</text>
<text x="100.2" y="162">C107</text>
<text x="48.4" y="174.1">XC7K325TFFG900</text>
</g>
<g font-size="1.5" fill="#004080">
<text x="51.7" y="24.9">MGTAVCC</text>
<text x="51.7" y="26.6">MGTAVCC</text>
<text x="51.7" y="28.3">MGTAVCC</text>
<text x="167.4" y="26.6">VCCBRAM</text>
<text x="167.4" y="28.3">VCCBRAM</text>
<text x="51.7" y="30.1">MGTAVCC</text>
<text x="51.7" y="31.8">MGTAVCC</text>
<text x="51.7" y="33.5">MGTAVCC</text>
<text x="51.7" y="35.2">MGTAVCC</text>
<text x="167.4" y="30.1">VCCBRAM</text>
<text x="167.4" y="31.8">VCCBRAM</text>
<text x="53.8" y="64.6">MGTAVTT</text>
<text x="53.8" y="66.3">MGTAVTT</text>
<text x="53.8" y="68.1">MGTAVTT</text>
<text x="53.8" y="69.8">MGTAVTT</text>
<text x="53.8" y="71.5">MGTAVTT</text>
<text x="165.2" y="71.5">MGTVCCAUX</text>
<text x="53.8" y="73.3">MGTAVTT</text>
<text x="53.8" y="75">MGTAVTT</text>
<text x="53.8" y="76.7">MGTAVTT</text>
<text x="165.2" y="73.3">MGTVCCAUX</text>
<text x="53.8" y="78.4">MGTAVTT</text>
<text x="53.8" y="80.2">MGTAVTT</text>
<text x="53.8" y="81.9">MGTAVTT</text>
<text x="53.8" y="83.6">MGTAVTT</text>
<text x="53.8" y="85.3">MGTAVTT</text>
<text x="53.8" y="87.1">MGTAVTT</text>
<text x="53.8" y="88.8">MGTAVTT</text>
<text x="53.8" y="90.5">MGTAVTT</text>
<text x="53.8" y="92.2">MGTAVTT</text>
<text x="53.8" y="94">MGTAVTT</text>
<text x="169.5" y="118.2">VCCINT</text>
<text x="169.5" y="119.9">VCCINT</text>
<text x="46.1" y="121.6">VCCAUX</text>
<text x="46.1" y="123.3">VCCAUX</text>
<text x="46.1" y="125.1">VCCAUX</text>
<text x="169.5" y="121.6">VCCINT</text>
<text x="169.5" y="123.3">VCCINT</text>
<text x="169.5" y="125.1">VCCINT</text>
<text x="46.1" y="126.8">VCCAUX</text>
<text x="46.1" y="128.5">VCCAUX</text>
<text x="169.5" y="126.8">VCCINT</text>
<text x="169.5" y="128.5">VCCINT</text>
<text x="169.5" y="130.2">VCCINT</text>
<text x="169.5" y="132">VCCINT</text>
<text x="169.5" y="133.7">VCCINT</text>
<text x="169.5" y="135.4">VCCINT</text>
<text x="169.5" y="137.2">VCCINT</text>
<text x="169.5" y="138.9">VCCINT</text>
<text x="169.5" y="140.6">VCCINT</text>
<text x="169.5" y="142.3">VCCINT</text>
<text x="169.5" y="144.1">VCCINT</text>
<text x="169.5" y="145.8">VCCINT</text>
<text x="169.5" y="147.5">VCCINT</text>
<text x="169.5" y="149.2">VCCINT</text>
<text x="169.5" y="151">VCCINT</text>
<text x="47.5" y="164.8">VCCAUX_IO_G0</text>
<text x="47.5" y="166.5">VCCAUX_IO_G0</text>
<text x="47.5" y="168.3">VCCAUX_IO_G0</text>
</g>
<g font-size="1.2">
<text x="29.1" y="1.3">5</text>
<text x="83.6" y="1.3">4</text>
<text x="138.2" y="1.3">3</text>
<text x="192.8" y="1.3">2</text>
<text x="247.4" y="1.3">1</text>
<text x=".5" y="28.3">D</text>
<text x="275.1" y="28.3">D</text>
<text x=".5" y="79.2">C</text>
<text x="275.1" y="79.2">C</text>
<text x=".5" y="130.2">B</text>
<text x="275.1" y="130.2">B</text>
<text x=".5" y="181.1">A</text>
<text x="275.1" y="181.1">A</text>
<text x="29.1" y="206.8">5</text>
<text x="83.6" y="206.8">4</text>
<text x="138.2" y="206.8">3</text>
<text x="192.8" y="206.8">2</text>
<text x="247.4" y="206.8">1</text>
</g>
</svg>
